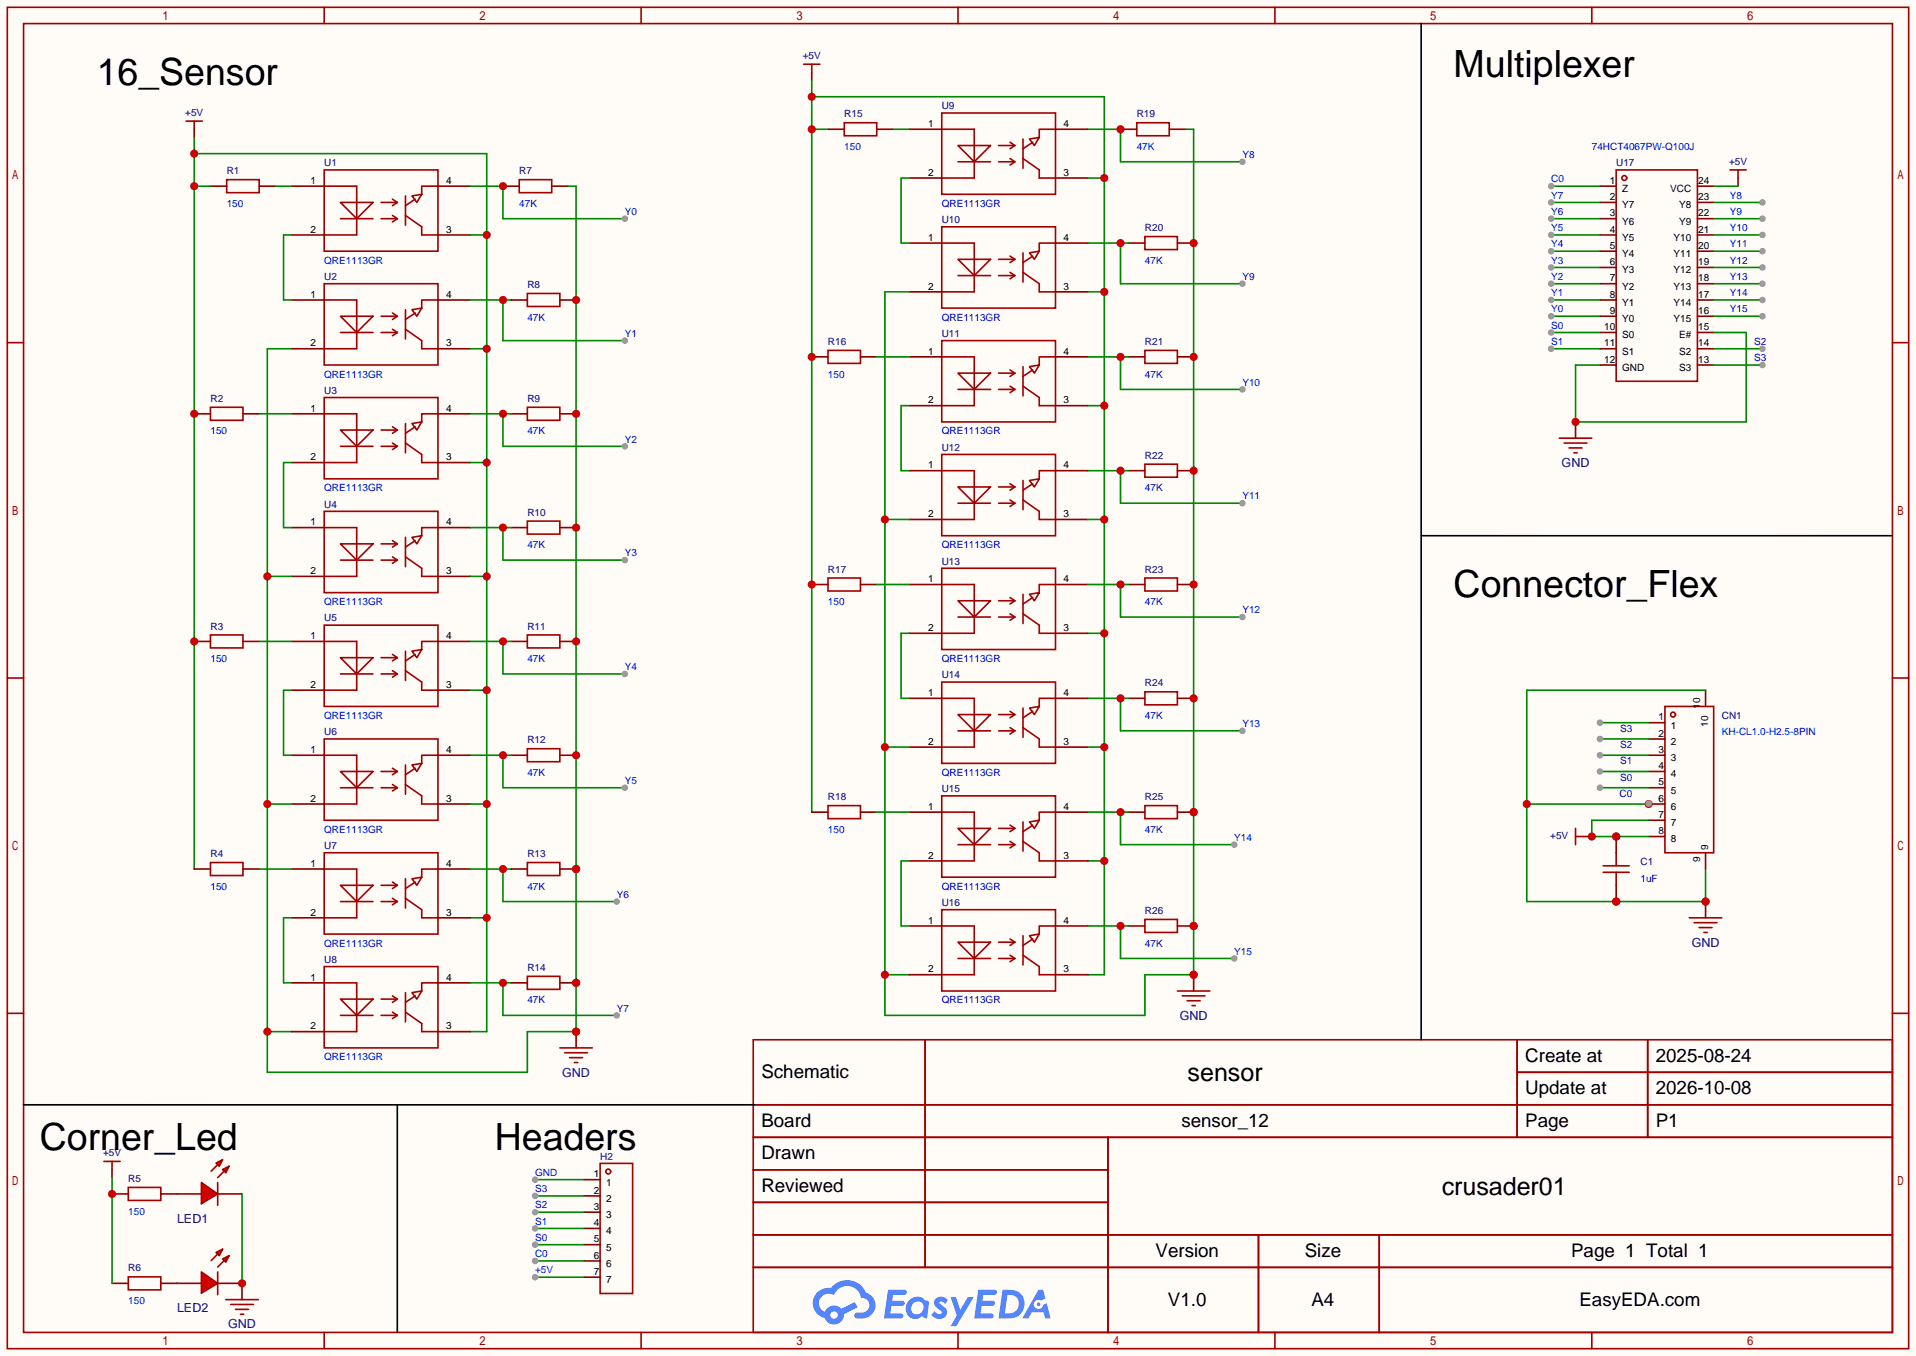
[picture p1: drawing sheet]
<svg xmlns="http://www.w3.org/2000/svg" width="299mm" height="212mm" viewBox="0 0 299 212" stroke-linecap="round" stroke-linejoin="round" font-family="sans-serif">
<path d="M0 0h299.5v211.8h-299.5z" fill="#fffcf7"/>
<g fill="none" stroke="#a10000" stroke-width=".25">
<path d="M1.1 1.1h297.2v209.6h-297.2zM3.7 3.7h292.1v204.5h-292.1zM50.7 1.1v2.6M100.2 1.1v2.6M149.7 1.1v2.6M199.3 1.1v2.6M248.8 1.1v2.6M1.1 53.5h2.6M295.8 53.5h2.5M1.1 105.9h2.6M295.8 105.9h2.5M1.1 158.3h2.6"/>
<path d="M295.8 158.3h2.5M117.7 162.4h178.1v45.8h-178.1zM117.7 172.6h178.1M117.7 177.7h178.1M144.6 162.4v35.6M173.2 177.7v30.5M237.1 162.4v15.3M237.1 167.5h58.7M257.5 162.4v15.3M117.7 182.8h55.5M117.7 192.9h178.1M117.7 187.8h55.5"/>
<path d="M117.7 198h178.1M196.7 192.9v15.3M215.6 192.9v15.3M50.7 208.2v2.5M100.2 208.2v2.5M149.7 208.2v2.5M199.3 208.2v2.5M248.8 208.2v2.5"/>
</g>
<g fill="#5487ff">
<path d="M146.3 202.8a1.3 1.3 0 0 1 1.8 .3l-.4 .6a.54 .54 0 0 0-.9-.2l.1 .1a2.32 2.32 0 0 1 1.1 1.4 1.36 1.36 0 0 1-1.1 1.1 1.36 1.36 0 0 1-1.4-.7l.6-.6a.7 .7 0 0 0 1.1 .3l-.1-.3a1.6 1.6 0 0 1-1.1-1.6z"/>
<path d="M148.6 202.7h.8l.7 1.9 1.2-1.9h.9l-2.7 4.5h-.9l.9-1.7z"/>
<path d="M138.8 201.5h1.6a1.31 1.31 0 0 1 1.3 .2 .4 .4 0 0 1-.4 .6h-1.7l-.2 .9h1.7a.4 .4 0 0 1 .3 .4 .4 .4 0 0 1-.4 .4h-1.7l-.1 1.2h.8a1.23 1.23 0 0 1 1.1 .2 .39 .39 0 0 1-.3 .6h-2.6z"/>
<path d="M152.9 201.5h1.6a1.32 1.32 0 0 1 1.3 .2 .39 .39 0 0 1-.4 .6h-1.7l-.2 .9h1.7a.4 .4 0 0 1 .3 .4 .4 .4 0 0 1-.4 .4h-1.7l-.1 1.2h.8a1.23 1.23 0 0 1 1.1 .2 .39 .39 0 0 1-.3 .6h-2.6z"/>
<path d="M162.3 201.5h.7l.4 1.3-.7 .4a.75 .75 0 0 0-1.1 .3 .75 .75 0 0 0 .5 1 .75 .75 0 0 0 1-.6l.5-.3 .6 2.4h-.8l-.3-1h-1.8l-.6 1h-.9z"/>
<path d="M156.7 201.5l-.6 4.5h1.4a2.27 2.27 0 0 0 2.5-1.7 2.27 2.27 0 0 0-1.3-2.7zM157.5 202.3a1.5 1.5 0 0 1 1.8 1.5 1.5 1.5 0 0 1-2 1.4h-.2z"/>
<path d="M142.1 203.1a1.62 1.62 0 0 0-.4 2.1 1.62 1.62 0 0 0 2.1 .7l.3-.3 .4 .3 .4 .1 .3-2.5-.2-.3h-.1a.57 .57 0 0 1-.6-.4 1.73 1.73 0 0 0-2.2 .3zM142.7 203.6a.96 .96 0 0 1 1.5 0 .96 .96 0 0 1-.2 1.5 .95 .95 0 0 1-1.4-.1 .95 .95 0 0 1 .1-1.4z"/>
<path d="M127.8 201.9a2.37 2.37 0 0 0 1.1 4 1.54 1.54 0 0 0 1.8 1 1.54 1.54 0 0 0 1.2-1.6l2.2-1.1-.5-.8-2.1 1.1a1.57 1.57 0 0 0-2.6 .4 1.5 1.5 0 0 1-.7-2.1 1.5 1.5 0 0 1 2.1-.5 2.23 2.23 0 0 1 2.3-1.4 2.23 2.23 0 0 1 2 1.8 1.16 1.16 0 0 1 1.3 1.1 1.16 1.16 0 0 1-1.1 1.3h-.7a.47 .47 0 0 0-.6 .3 .47 .47 0 0 0 .5 .6 2.23 2.23 0 0 0 2.2-.7 2.23 2.23 0 0 0 .4-2.3 2.16 2.16 0 0 0-1.3-1.1 3.2 3.2 0 0 0-5.4-.7h-.4a2.55 2.55 0 0 0-1.7 .7zM129.8 205.4a.58 .58 0 0 1 1.1 0 .58 .58 0 0 1-1.1 0z"/>
<circle cx="162.3" cy="203.8" r=".28"/>
</g>
<g fill="none" stroke="#a10000" stroke-width=".25">
<path d="M252.6 26.5h12.7v33.1h-12.7zM270.4 26.5h2.5M271.7 26.5v1.3"/>
<circle cx="253.9" cy="27.8" r=".38"/>
</g>
<g fill="none" stroke="#870000" stroke-width=".25">
<path d="M250.1 29.1h2.5M250.1 31.6h2.5M250.1 34.2h2.5M250.1 36.7h2.5M250.1 39.2h2.5M265.3 29.1h2.5M265.3 31.6h2.5M265.3 34.2h2.5M265.3 36.7h2.5M265.3 39.2h2.5M271.7 27.8v1.3M250.1 41.8h2.5"/>
<path d="M250.1 44.3h2.5M250.1 46.9h2.5M250.1 49.4h2.5M250.1 51.9h2.5M250.1 54.5h2.5M250.1 57h2.5M265.3 41.8h2.5M265.3 44.3h2.5M265.3 46.9h2.5M265.3 49.4h2.5M265.3 51.9h2.5M265.3 54.5h2.5"/>
<path d="M265.3 57h2.5"/>
</g>
<path d="M222.1 3.7v158.7M222.1 83.7h73.7" fill="none" stroke="#000" stroke-width=".25"/>
<path d="M242.4 36.7h7.7M267.8 29.1h3.9" fill="none" stroke="#008700" stroke-width=".25"/>
<circle cx="242.4" cy="36.7" r=".51" fill="#999"/>
<path d="M242.4 39.2h7.7" fill="none" stroke="#008700" stroke-width=".25"/>
<circle cx="242.4" cy="39.2" r=".51" fill="#999"/>
<path d="M242.4 41.8h7.7" fill="none" stroke="#008700" stroke-width=".25"/>
<circle cx="242.4" cy="41.8" r=".51" fill="#999"/>
<path d="M242.4 44.3h7.7" fill="none" stroke="#008700" stroke-width=".25"/>
<circle cx="242.4" cy="44.3" r=".51" fill="#999"/>
<path d="M242.4 46.9h7.7" fill="none" stroke="#008700" stroke-width=".25"/>
<circle cx="242.4" cy="46.9" r=".51" fill="#999"/>
<path d="M242.4 49.4h7.7" fill="none" stroke="#008700" stroke-width=".25"/>
<circle cx="242.4" cy="49.4" r=".51" fill="#999"/>
<path d="M267.8 39.2h7.7" fill="none" stroke="#008700" stroke-width=".25"/>
<circle cx="275.5" cy="39.2" r=".51" fill="#999"/>
<path d="M267.8 34.2h7.7" fill="none" stroke="#008700" stroke-width=".25"/>
<circle cx="275.5" cy="34.2" r=".51" fill="#999"/>
<path d="M242.4 29.1h7.7" fill="none" stroke="#008700" stroke-width=".25"/>
<circle cx="242.4" cy="29.1" r=".51" fill="#999"/>
<path d="M242.4 54.5h7.7" fill="none" stroke="#008700" stroke-width=".25"/>
<circle cx="242.4" cy="54.5" r=".51" fill="#999"/>
<path d="M242.4 51.9h7.7" fill="none" stroke="#008700" stroke-width=".25"/>
<circle cx="242.4" cy="51.9" r=".51" fill="#999"/>
<path d="M267.8 57h7.7" fill="none" stroke="#008700" stroke-width=".25"/>
<circle cx="275.5" cy="57" r=".51" fill="#999"/>
<path d="M267.8 54.5h7.7" fill="none" stroke="#008700" stroke-width=".25"/>
<circle cx="275.5" cy="54.5" r=".51" fill="#999"/>
<path d="M246.3 65.9v2.6" fill="none" stroke="#870000" stroke-width=".25"/>
<path d="M243.7 68.5h5.1M244.5 69.2h3.5M245.2 70h2.1M246 70.7h.5" fill="none" stroke="#a10000" stroke-width=".25"/>
<path d="M267.8 51.9h5.1v14h-26.6v-8.9h3.8" fill="none" stroke="#008700" stroke-width=".25"/>
<circle cx="246.3" cy="65.9" r=".63" fill="#c00"/>
<g fill="none" stroke="#a10000" stroke-width=".25">
<path d="M260.2 110.4h7.6v22.8h-7.6z"/>
<circle cx="261.5" cy="111.6" r=".38"/>
</g>
<path d="M257.7 112.9h2.5M257.7 115.4h2.5M257.7 118h2.5M266.6 107.8v2.6M257.7 120.5h2.5M257.7 123.1h2.5M257.7 125.6h2.5M257.7 128.1h2.5M257.7 130.7h2.5M266.6 133.2v2.6" fill="none" stroke="#870000" stroke-width=".25"/>
<path d="M250.1 112.9h7.6" fill="none" stroke="#008700" stroke-width=".25"/>
<circle cx="250.1" cy="112.9" r=".51" fill="#999"/>
<path d="M250.1 115.4h7.6" fill="none" stroke="#008700" stroke-width=".25"/>
<circle cx="250.1" cy="115.4" r=".51" fill="#999"/>
<path d="M250.1 118h7.6" fill="none" stroke="#008700" stroke-width=".25"/>
<circle cx="250.1" cy="118" r=".51" fill="#999"/>
<path d="M250.1 120.5h7.6" fill="none" stroke="#008700" stroke-width=".25"/>
<circle cx="250.1" cy="120.5" r=".51" fill="#999"/>
<path d="M250.1 123.1h7.6" fill="none" stroke="#008700" stroke-width=".25"/>
<circle cx="250.1" cy="123.1" r=".51" fill="#999"/>
<g fill="none" stroke="#a10000" stroke-width=".25">
<path d="M125.6 10h2.5M126.9 10v1.3M132 19.2h5v2h-5zM147.2 17.7h17.8v12.7h-17.8zM147.2 35.4h17.8v12.7h-17.8zM147.2 20.2h5.1v7.6h-5.1M147.2 38h5.1v7.6h-5.1M149.7 22.7h5.1l-2.5 2.6zM149.7 25.3h5.1M156.1 25.3h2.5M156.1 22.7h2.5M157.9 22.2l.7 .5"/>
<path d="M157.9 24.8l.7 .5M158.6 22.7l-.7 .5M158.6 25.3l-.7 .5M159.9 24.8l2.5 1.7v1.3h2.6M159.9 21.7v4.6M159.9 39.5v4.6M160.9 21.7l1.5-.2-.7 1.2zM160.9 39.5l1.5-.3-.7 1.3zM161.4 22.2l-1.5 1M165 20.2h-2.6v1.3M165 38h-2.6v1.2M129.4 54.7h5.1v2.1h-5.1z"/>
<path d="M147.2 53.2h17.8v12.7h-17.8zM147.2 55.8h5.1v7.6h-5.1M149.7 40.5h5.1l-2.5 2.6zM149.7 58.3h5.1l-2.5 2.5zM149.7 43.1h5.1M156.1 43.1h2.5M156.1 40.5h2.5M156.1 58.3h2.5M157.9 40l.7 .5M157.9 42.5l.7 .6M157.9 57.8l.7 .5M158.6 40.5l-.7 .5"/>
<path d="M158.6 43.1l-.7 .5M158.6 58.3l-.7 .5M159.9 42.5l2.5 1.8v1.3h2.6M159.9 57.3v4.5M160.9 57.3l1.5-.3-.7 1.3zM161.4 40l-1.5 1M161.4 57.8l-1.5 1M165 55.8h-2.6v1.2M147.2 71h17.8v12.7h-17.8zM147.2 73.5h5.1v7.7h-5.1M149.7 76.1h5.1l-2.5 2.5zM149.7 60.8h5.1"/>
<path d="M149.7 78.6h5.1M156.1 60.8h2.5M156.1 78.6h2.5M156.1 76.1h2.5M157.9 60.3l.7 .5M157.9 75.6l.7 .5M157.9 78.1l.7 .5M158.6 60.8l-.7 .5M158.6 76.1l-.7 .5M158.6 78.6l-.7 .5M159.9 60.3l2.5 1.8v1.3h2.6M159.9 78.1l2.5 1.8v1.3h2.6"/>
<path d="M159.9 75.1v4.5M160.9 75.1l1.5-.3-.7 1.3zM161.4 75.6l-1.5 1M165 73.5h-2.6v1.3M129.4 90.3h5.1v2h-5.1zM147.2 88.8h17.8v12.7h-17.8zM147.2 91.3h5.1v7.6h-5.1M149.7 93.9h5.1l-2.5 2.5zM149.7 96.4h5.1M156.1 96.4h2.5M156.1 93.9h2.5M157.9 93.3l.7 .6"/>
<path d="M157.9 95.9l.7 .5M158.6 93.9l-.7 .5M158.6 96.4l-.7 .5M159.9 95.9l2.5 1.8v1.2h2.6M159.9 92.8v4.6M160.9 92.8l1.5-.2-.7 1.3zM161.4 93.3l-1.5 1.1M165 91.3h-2.6v1.3M147.2 106.6h17.8v12.7h-17.8zM147.2 109.1h5.1v7.6h-5.1M149.7 111.6h5.1l-2.5 2.6zM149.7 114.2h5.1"/>
<path d="M156.1 114.2h2.5M156.1 111.6h2.5M157.9 111.1l.7 .5M157.9 113.7l.7 .5M158.6 111.6l-.7 .5M158.6 114.2l-.7 .5M159.9 113.7l2.5 1.7v1.3h2.6M159.9 110.6v4.6M160.9 110.6l1.5-.2-.7 1.2zM161.4 111.1l-1.5 1M165 109.1h-2.6v1.3"/>
</g>
<g fill="none" stroke="#870000" stroke-width=".25">
<path d="M126.9 11.3v1.3M129.4 20.2h2.6M137 20.2h2.6M142.1 20.2h5.1M142.1 27.8h5.1M142.1 38h5.1M165 20.2h5.1M165 27.8h5.1M165 38h5.1M126.9 55.8h2.5M134.5 55.8h2.5M142.1 45.6h5.1"/>
<path d="M142.1 55.8h5.1M165 45.6h5.1M165 55.8h5.1M142.1 63.4h5.1M142.1 73.5h5.1M165 63.4h5.1M165 73.5h5.1M126.9 91.3h2.5M134.5 91.3h2.5M142.1 81.2h5.1M142.1 91.3h5.1M142.1 98.9h5.1"/>
<path d="M165 81.2h5.1M165 91.3h5.1M165 98.9h5.1M142.1 109.1h5.1M142.1 116.7h5.1M165 109.1h5.1M165 116.7h5.1"/>
</g>
<g fill="none" stroke="#008700" stroke-width=".25">
<path d="M126.9 12.6v114.3M126.9 15.1h45.7v137.2h-2.5M126.9 20.2h2.5M139.6 20.2h2.5M142.1 27.8h-1.3v10.2h1.3M170.1 27.8h2.5M137 55.8h5.1M170.1 45.6h2.5M142.1 63.4h-1.3v10.1h1.3M170.1 63.4h2.5M170.1 81.2h2.5M170.1 98.9h2.5"/>
<path d="M170.1 116.7h2.5M170.1 134.5h2.5"/>
</g>
<g fill="#c00">
<circle cx="126.9" cy="20.2" r=".63"/>
<circle cx="126.9" cy="15.1" r=".63"/>
<circle cx="172.6" cy="27.8" r=".63"/>
<circle cx="172.6" cy="45.6" r=".63"/>
<circle cx="172.6" cy="63.4" r=".63"/>
<circle cx="172.6" cy="81.2" r=".63"/>
<circle cx="172.6" cy="98.9" r=".63"/>
<circle cx="172.6" cy="116.7" r=".63"/>
<circle cx="172.6" cy="134.5" r=".63"/>
<circle cx="126.9" cy="55.8" r=".63"/>
<circle cx="126.9" cy="91.3" r=".63"/>
</g>
<path d="M177.7 19.2h5.1v2h-5.1zM178.9 37h5.1v2h-5.1zM178.9 54.7h5.1v2.1h-5.1zM178.9 72.5h5.1v2h-5.1zM178.9 90.3h5.1v2h-5.1z" fill="none" stroke="#a10000" stroke-width=".25"/>
<path d="M175.1 20.2h2.6M176.4 38h2.5M182.8 20.2h2.5M184 38h2.6M176.4 55.8h2.5M184 55.8h2.6M176.4 73.5h2.5M184 73.5h2.6M176.4 91.3h2.5M184 91.3h2.6" fill="none" stroke="#870000" stroke-width=".25"/>
<path d="M170.1 20.2h5v5.1h19.1" fill="none" stroke="#008700" stroke-width=".25"/>
<circle cx="175.1" cy="20.2" r=".63" fill="#c00"/>
<circle cx="194.2" cy="25.3" r=".51" fill="#999"/>
<path d="M170.1 38h6.3M175.1 38v6.3h19.1" fill="none" stroke="#008700" stroke-width=".25"/>
<circle cx="175.1" cy="38" r=".63" fill="#c00"/>
<circle cx="194.2" cy="44.3" r=".51" fill="#999"/>
<path d="M170.1 55.8h6.3M175.1 55.8v5h19.1" fill="none" stroke="#008700" stroke-width=".25"/>
<circle cx="175.1" cy="55.8" r=".63" fill="#c00"/>
<circle cx="194.2" cy="60.8" r=".51" fill="#999"/>
<path d="M170.1 73.5h6.3M175.1 73.5v5.1h19.1" fill="none" stroke="#008700" stroke-width=".25"/>
<circle cx="175.1" cy="73.5" r=".63" fill="#c00"/>
<circle cx="194.2" cy="78.6" r=".51" fill="#999"/>
<path d="M170.1 91.3h6.3M175.1 91.3v5.1h19.1" fill="none" stroke="#008700" stroke-width=".25"/>
<circle cx="175.1" cy="91.3" r=".63" fill="#c00"/>
<circle cx="194.2" cy="96.4" r=".51" fill="#999"/>
<path d="M178.9 108.1h5.1v2h-5.1z" fill="none" stroke="#a10000" stroke-width=".25"/>
<path d="M176.4 109.1h2.5M184 109.1h2.6" fill="none" stroke="#870000" stroke-width=".25"/>
<path d="M170.1 109.1h6.3M175.1 109.1v5.1h19.1" fill="none" stroke="#008700" stroke-width=".25"/>
<circle cx="175.1" cy="109.1" r=".63" fill="#c00"/>
<circle cx="194.2" cy="114.2" r=".51" fill="#999"/>
<path d="M27.7 186.5h3.8M34 186.5h3.8" fill="none" stroke="#870000" stroke-width=".25"/>
<path d="M34 184.7v3.6" fill="none" stroke="#a10000" stroke-width=".25"/>
<g fill="#f00" stroke="#a10000" stroke-width=".25">
<path d="M31.5 184.7l2.5 1.8-2.5 1.5z"/>
<path d="M33.8 181.7l1-.5-.5 1z"/>
<path d="M34.8 182.7l1-.5-.5 1z"/>
</g>
<path d="M34 181.9l-1 1.1M34 198.7v3.6M35 183l-1 1" fill="none" stroke="#a10000" stroke-width=".25"/>
<path d="M27.7 200.5h3.8M34 200.5h3.8" fill="none" stroke="#870000" stroke-width=".25"/>
<g fill="#f00" stroke="#a10000" stroke-width=".25">
<path d="M31.5 198.7l2.5 1.8-2.5 1.5z"/>
<path d="M33.8 195.7l1-.5-.5 1z"/>
<path d="M34.8 196.7l1-.5-.5 1z"/>
</g>
<path d="M16.2 181.4h2.6M17.5 181.4v1.3M20.1 185.5h5v2h-5zM20.1 199.5h5v2h-5zM34 195.9l-1 1M35 196.9l-1 1M35.3 203h5.1M36.1 203.8h3.5M36.8 204.6h2M37.6 205.3h.5" fill="none" stroke="#a10000" stroke-width=".25"/>
<path d="M17.5 186.5h2.6M17.5 182.7v1.3M25.1 186.5h2.6M17.5 200.5h2.6M25.1 200.5h2.6M37.8 200.5v2.5" fill="none" stroke="#870000" stroke-width=".25"/>
<path d="M17.5 184v16.5M27.7 186.5h.1M27.7 200.5h.1" fill="none" stroke="#008700" stroke-width=".25"/>
<circle cx="17.5" cy="186.5" r=".63" fill="#c00"/>
<path d="M37.8 186.5v14" fill="none" stroke="#008700" stroke-width=".25"/>
<circle cx="37.8" cy="200.5" r=".63" fill="#c00"/>
<path d="M247.5 130.7h1.3" fill="none" stroke="#870000" stroke-width=".25"/>
<path d="M246.3 129.4v2.6M246.3 130.7h1.2" fill="none" stroke="#a10000" stroke-width=".25"/>
<path d="M257.7 128.1h-8.9v2.6h8.9" fill="none" stroke="#008700" stroke-width=".25"/>
<g fill="#c00">
<circle cx="248.8" cy="130.7" r=".63"/>
<circle cx="252.6" cy="130.7" r=".63"/>
</g>
<path d="M266.6 107.8h-28v33h28v-5M257.7 125.5l-19.1 .1" fill="none" stroke="#008700" stroke-width=".25"/>
<g fill="#c00">
<circle cx="266.6" cy="140.8" r=".63"/>
<circle cx="252.6" cy="140.8" r=".63"/>
<circle cx="238.6" cy="125.6" r=".63"/>
<circle cx="257.7" cy="125.6" r=".63"/>
</g>
<circle cx="257.7" cy="125.5" r=".51" fill="#999"/>
<path d="M266.6 140.8v2.6" fill="none" stroke="#870000" stroke-width=".25"/>
<circle cx="266.6" cy="140.8" r=".63" fill="#c00"/>
<path d="M264 143.4h5.1M264.8 144.1h3.6M265.6 144.9h2M266.3 145.7h.5" fill="none" stroke="#a10000" stroke-width=".25"/>
<path d="M185.3 20.2h1.3v132.1h-7.7v6.3h-40.6v-113h3.8M137 91.3h5.1M138.3 81.2h3.8M142.1 98.9h-1.3v10.2h1.3M138.3 116.7h3.8M138.3 152.3h3.8" fill="none" stroke="#008700" stroke-width=".25"/>
<g fill="#c00">
<circle cx="186.6" cy="109.1" r=".63"/>
<circle cx="186.6" cy="91.3" r=".63"/>
<circle cx="186.6" cy="73.5" r=".63"/>
<circle cx="186.6" cy="55.8" r=".63"/>
<circle cx="186.6" cy="38" r=".63"/>
<circle cx="186.6" cy="126.9" r=".63"/>
<circle cx="186.6" cy="144.7" r=".63"/>
<circle cx="186.6" cy="152.3" r=".63"/>
<circle cx="138.3" cy="152.3" r=".63"/>
<circle cx="138.3" cy="116.7" r=".63"/>
<circle cx="138.3" cy="81.2" r=".63"/>
</g>
<g fill="none" stroke="#a10000" stroke-width=".25">
<path d="M129.4 125.9h5.1v2h-5.1zM147.2 124.3h17.8v12.7h-17.8zM147.2 126.9h5.1v7.6h-5.1M149.7 129.4h5.1l-2.5 2.6zM149.7 132h5.1M156.1 132h2.5M156.1 129.4h2.5M157.9 128.9l.7 .5M157.9 131.4l.7 .6M158.6 129.4l-.7 .5M158.6 132l-.7 .5M159.9 131.4l2.5 1.8v1.3h2.6"/>
<path d="M159.9 128.4v4.6M160.9 128.4l1.5-.3-.7 1.3zM161.4 128.9l-1.5 1M165 126.9h-2.6v1.2M178.9 125.9h5.1v2h-5.1zM147.2 142.1h17.8v12.7h-17.8zM147.2 144.7h5.1v7.6h-5.1M149.7 147.2h5.1l-2.5 2.5zM149.7 149.7h5.1M156.1 149.7h2.5M156.1 147.2h2.5M157.9 146.7l.7 .5"/>
<path d="M157.9 149.2l.7 .5M158.6 147.2l-.7 .5M158.6 149.7l-.7 .5M159.9 149.2l2.5 1.8v1.3h2.6M159.9 146.2v4.5M160.9 146.2l1.5-.3-.7 1.3zM161.4 146.7l-1.5 1M165 144.7h-2.6v1.2"/>
</g>
<path d="M126.9 126.9h2.5M134.5 126.9h2.5M142.1 126.9h5.1M142.1 134.5h5.1M165 126.9h5.1M165 134.5h5.1M184 126.9h2.6M142.1 144.7h5.1M142.1 152.3h5.1M165 144.7h5.1M165 152.3h5.1" fill="none" stroke="#870000" stroke-width=".25"/>
<circle cx="186.6" cy="126.9" r=".63" fill="#c00"/>
<path d="M176.4 126.9h2.5" fill="none" stroke="#870000" stroke-width=".25"/>
<path d="M170.1 126.9h6.3M175.1 126.9v5.1h17.8" fill="none" stroke="#008700" stroke-width=".25"/>
<circle cx="175.1" cy="126.9" r=".63" fill="#c00"/>
<circle cx="192.9" cy="132" r=".51" fill="#999"/>
<path d="M178.9 143.6h5.1v2.1h-5.1z" fill="none" stroke="#a10000" stroke-width=".25"/>
<path d="M184 144.7h2.6" fill="none" stroke="#870000" stroke-width=".25"/>
<circle cx="186.6" cy="144.7" r=".63" fill="#c00"/>
<path d="M176.4 144.7h2.5" fill="none" stroke="#870000" stroke-width=".25"/>
<path d="M170.1 144.7h6.3M175.1 144.7v5h17.8" fill="none" stroke="#008700" stroke-width=".25"/>
<circle cx="175.1" cy="144.7" r=".63" fill="#c00"/>
<circle cx="192.9" cy="149.7" r=".51" fill="#999"/>
<path d="M137 126.9h5.1M142.1 134.5h-1.3v10.2h1.3" fill="none" stroke="#008700" stroke-width=".25"/>
<path d="M186.6 152.3v2.5" fill="none" stroke="#870000" stroke-width=".25"/>
<circle cx="186.6" cy="152.3" r=".63" fill="#c00"/>
<g fill="none" stroke="#a10000" stroke-width=".25">
<path d="M29.1 18.9h2.5M30.4 18.9v1.3M35.4 28.1h5.1v2h-5.1zM50.7 26.5h17.8v12.7h-17.8zM50.7 29.1h5.1v7.6h-5.1M53.2 31.6h5.1l-2.5 2.6zM53.2 34.2h5.1M59.6 34.2h2.5M59.6 31.6h2.5M61.3 31.1l.8 .5M61.3 33.7l.8 .5M62.1 31.6l-.8 .5"/>
<path d="M62.1 34.2l-.8 .5M63.4 33.7l2.5 1.7v1.3h2.6M63.4 30.6v4.6M64.4 30.6l1.5-.2-.7 1.2zM64.9 31.1l-1.5 1M68.5 29.1h-2.6v1.3M50.7 44.3h17.8v12.7h-17.8zM50.7 46.9h5.1v7.6h-5.1M53.2 49.4h5.1l-2.5 2.5zM53.2 51.9h5.1M59.6 51.9h2.5M59.6 49.4h2.5"/>
<path d="M61.3 48.9l.8 .5M61.3 51.4l.8 .5M62.1 49.4l-.8 .5M62.1 51.9l-.8 .6M63.4 51.4l2.5 1.8v1.3h2.6M63.4 48.4v4.6M64.4 48.4l1.5-.3-.7 1.3zM64.9 48.9l-1.5 1M68.5 46.9h-2.6v1.2M32.9 63.6h5.1v2.1h-5.1zM50.7 62.1h17.8v12.7h-17.8zM50.7 79.9h17.8v12.7h-17.8z"/>
<path d="M50.7 64.6h5.1v7.7h-5.1M53.2 67.2h5.1l-2.5 2.5zM53.2 69.7h5.1M59.6 69.7h2.5M59.6 67.2h2.5M61.3 66.7l.8 .5M61.3 69.2l.8 .5M62.1 67.2l-.8 .5M62.1 69.7l-.8 .5M63.4 69.2l2.5 1.8v1.3h2.6M63.4 66.2v4.5M64.4 66.2l1.5-.3-.7 1.3z"/>
<path d="M64.9 66.7l-1.5 1M68.5 64.6h-2.6v1.3M32.9 99.2h5.1v2h-5.1zM50.7 97.7h17.8v12.7h-17.8zM50.7 82.4h5.1v7.6h-5.1M53.2 85h5.1l-2.5 2.5zM53.2 87.5h5.1M59.6 87.5h2.5M59.6 85h2.5M61.3 84.5l.8 .5M61.3 87l.8 .5M62.1 85l-.8 .5"/>
<path d="M62.1 87.5l-.8 .5M63.4 87l2.5 1.8v1.2h2.6M63.4 83.9v4.6M64.4 83.9l1.5-.2-.7 1.3zM64.9 84.5l-1.5 1M68.5 82.4h-2.6v1.3M50.7 115.4h17.8v12.7h-17.8zM50.7 100.2h5.1v7.6h-5.1M50.7 118h5.1v7.6h-5.1M53.2 102.7h5.1l-2.5 2.6zM53.2 105.3h5.1M59.6 105.3h2.5"/>
<path d="M59.6 102.7h2.5M61.3 102.2l.8 .5M61.3 104.8l.8 .5M62.1 102.7l-.8 .6M62.1 105.3l-.8 .5M63.4 104.8l2.5 1.8v1.2h2.6M63.4 101.7v4.6M63.4 119.5v4.6M64.4 101.7l1.5-.2-.7 1.2zM64.4 119.5l1.5-.2-.7 1.2zM64.9 102.2l-1.5 1.1M68.5 100.2h-2.6v1.3"/>
<path d="M68.5 118h-2.6v1.3M53.2 120.5h5.1l-2.5 2.6zM53.2 123.1h5.1M59.6 123.1h2.5M59.6 120.5h2.5M61.3 120l.8 .5M61.3 122.6l.8 .5M62.1 120.5l-.8 .5M62.1 123.1l-.8 .5M63.4 122.6l2.5 1.7v1.3h2.6M64.9 120l-1.5 1M184 154.8h5.1"/>
<path d="M184.8 155.6h3.5M185.5 156.3h2.1M186.3 157.1h.5"/>
</g>
<g fill="none" stroke="#870000" stroke-width=".25">
<path d="M30.4 20.2v1.3M32.9 29.1h2.5M40.5 29.1h2.6M45.6 29.1h5.1M45.6 36.7h5.1M68.5 29.1h5M68.5 36.7h5M45.6 46.9h5.1M45.6 54.5h5.1M68.5 46.9h5M68.5 54.5h5M30.4 64.6h2.5"/>
<path d="M38 64.6h2.5M45.6 64.6h5.1M45.6 72.3h5.1M68.5 64.6h5M68.5 72.3h5M45.6 82.4h5.1M45.6 90h5.1M68.5 82.4h5M68.5 90h5M30.4 100.2h2.5M38 100.2h2.5M45.6 100.2h5.1"/>
<path d="M45.6 107.8h5.1M45.6 118h5.1M68.5 100.2h5M68.5 107.8h5M68.5 118h5M45.6 125.6h5.1M68.5 125.6h5"/>
</g>
<g fill="none" stroke="#008700" stroke-width=".25">
<path d="M30.4 29.1h2.5M30.4 21.5v114.3M30.4 24h45.7v137.2h-2.6M43.1 29.1h2.5M45.6 36.7h-1.3v10.2h1.3M73.5 36.7h2.6M73.5 54.5h2.6M40.5 64.6h5.1M45.6 72.3h-1.3v10.1h1.3M73.5 72.3h2.6M73.5 90h2.6M73.5 107.8h2.6"/>
<path d="M73.5 125.6h2.6M73.5 143.4h2.6"/>
</g>
<g fill="#c00">
<circle cx="30.4" cy="29.1" r=".63"/>
<circle cx="30.4" cy="24" r=".63"/>
<circle cx="76.1" cy="36.7" r=".63"/>
<circle cx="76.1" cy="54.5" r=".63"/>
<circle cx="76.1" cy="72.3" r=".63"/>
<circle cx="76.1" cy="90" r=".63"/>
<circle cx="76.1" cy="107.8" r=".63"/>
<circle cx="76.1" cy="125.6" r=".63"/>
<circle cx="76.1" cy="143.4" r=".63"/>
<circle cx="30.4" cy="64.6" r=".63"/>
<circle cx="30.4" cy="100.2" r=".63"/>
</g>
<path d="M81.2 28.1h5v2h-5zM82.4 45.8h5.1v2.1h-5.1zM82.4 63.6h5.1v2.1h-5.1zM82.4 81.4h5.1v2h-5.1zM82.4 99.2h5.1v2h-5.1z" fill="none" stroke="#a10000" stroke-width=".25"/>
<path d="M78.6 29.1h2.6M86.2 29.1h2.6M79.9 46.9h2.5M87.5 46.9h2.5M79.9 64.6h2.5M87.5 64.6h2.5M79.9 82.4h2.5M87.5 82.4h2.5M79.9 100.2h2.5M87.5 100.2h2.5" fill="none" stroke="#870000" stroke-width=".25"/>
<path d="M73.5 29.1h5.1v5.1h19.1" fill="none" stroke="#008700" stroke-width=".25"/>
<circle cx="78.6" cy="29.1" r=".63" fill="#c00"/>
<circle cx="97.7" cy="34.2" r=".51" fill="#999"/>
<path d="M73.5 46.9h6.4M78.6 46.9v6.3h19.1" fill="none" stroke="#008700" stroke-width=".25"/>
<circle cx="78.6" cy="46.9" r=".63" fill="#c00"/>
<circle cx="97.7" cy="53.2" r=".51" fill="#999"/>
<path d="M73.5 64.6h6.4M78.6 64.6v5.1h19.1" fill="none" stroke="#008700" stroke-width=".25"/>
<circle cx="78.6" cy="64.6" r=".63" fill="#c00"/>
<circle cx="97.7" cy="69.7" r=".51" fill="#999"/>
<path d="M73.5 82.4h6.4M78.6 82.4v5.1h19.1" fill="none" stroke="#008700" stroke-width=".25"/>
<circle cx="78.6" cy="82.4" r=".63" fill="#c00"/>
<circle cx="97.7" cy="87.5" r=".51" fill="#999"/>
<path d="M73.5 100.2h6.4M78.6 100.2v5.1h19.1" fill="none" stroke="#008700" stroke-width=".25"/>
<circle cx="78.6" cy="100.2" r=".63" fill="#c00"/>
<circle cx="97.7" cy="105.3" r=".51" fill="#999"/>
<path d="M82.4 117h5.1v2h-5.1z" fill="none" stroke="#a10000" stroke-width=".25"/>
<path d="M79.9 118h2.5M87.5 118h2.5" fill="none" stroke="#870000" stroke-width=".25"/>
<path d="M73.5 118h6.4M78.6 118v5.1h19.1" fill="none" stroke="#008700" stroke-width=".25"/>
<circle cx="78.6" cy="118" r=".63" fill="#c00"/>
<circle cx="97.7" cy="123.1" r=".51" fill="#999"/>
<path d="M88.8 29.1h1.2v132.1h-7.6v6.3h-40.6v-113h3.8M41.8 90h3.8M40.5 100.2h5.1M45.6 107.8h-1.3v10.2h1.3M41.8 125.6h3.8M41.8 161.2h3.8" fill="none" stroke="#008700" stroke-width=".25"/>
<g fill="#c00">
<circle cx="90" cy="118" r=".63"/>
<circle cx="90" cy="100.2" r=".63"/>
<circle cx="90" cy="82.4" r=".63"/>
<circle cx="90" cy="64.6" r=".63"/>
<circle cx="90" cy="46.9" r=".63"/>
<circle cx="90" cy="135.8" r=".63"/>
<circle cx="90" cy="153.5" r=".63"/>
<circle cx="90" cy="161.2" r=".63"/>
<circle cx="41.8" cy="161.2" r=".63"/>
<circle cx="41.8" cy="125.6" r=".63"/>
<circle cx="41.8" cy="90" r=".63"/>
</g>
<g fill="none" stroke="#a10000" stroke-width=".25">
<path d="M32.9 134.7h5.1v2.1h-5.1zM50.7 133.2h17.8v12.7h-17.8zM50.7 135.8h5.1v7.6h-5.1M53.2 138.3h5.1l-2.5 2.5zM59.6 138.3h2.5M61.3 137.8l.8 .5M62.1 138.3l-.8 .5M63.4 137.3v4.6M64.4 137.3l1.5-.3-.7 1.3zM64.9 137.8l-1.5 1M68.5 135.8h-2.6v1.2M82.4 134.7h5.1v2.1h-5.1z"/>
<path d="M50.7 151h17.8v12.7h-17.8zM50.7 153.5h5.1v7.7h-5.1M53.2 156.1h5.1l-2.5 2.5zM53.2 140.8h5.1M53.2 158.6h5.1M59.6 140.8h2.5M59.6 158.6h2.5M59.6 156.1h2.5M61.3 140.3l.8 .5M61.3 155.6l.8 .5M61.3 158.1l.8 .5M62.1 140.8l-.8 .6"/>
<path d="M62.1 156.1l-.8 .5M62.1 158.6l-.8 .5M63.4 140.3l2.5 1.8v1.3h2.6M63.4 158.1l2.5 1.8v1.3h2.6M63.4 155.1v4.5M64.4 155.1l1.5-.3-.7 1.3zM64.9 155.6l-1.5 1M68.5 153.5h-2.6v1.3"/>
</g>
<path d="M30.4 135.8h2.5M38 135.8h2.5M45.6 135.8h5.1M68.5 135.8h5M87.5 135.8h2.5M45.6 143.4h5.1M45.6 153.5h5.1M68.5 143.4h5M68.5 153.5h5M45.6 161.2h5.1M68.5 161.2h5" fill="none" stroke="#870000" stroke-width=".25"/>
<circle cx="90" cy="135.8" r=".63" fill="#c00"/>
<path d="M79.9 135.8h2.5" fill="none" stroke="#870000" stroke-width=".25"/>
<path d="M73.5 135.8h6.4M78.6 135.8v5h17.8" fill="none" stroke="#008700" stroke-width=".25"/>
<circle cx="78.6" cy="135.8" r=".63" fill="#c00"/>
<circle cx="96.4" cy="140.8" r=".51" fill="#999"/>
<path d="M82.4 152.5h5.1v2.1h-5.1z" fill="none" stroke="#a10000" stroke-width=".25"/>
<path d="M87.5 153.5h2.5" fill="none" stroke="#870000" stroke-width=".25"/>
<circle cx="90" cy="153.5" r=".63" fill="#c00"/>
<path d="M79.9 153.5h2.5" fill="none" stroke="#870000" stroke-width=".25"/>
<path d="M73.5 153.5h6.4M78.6 153.5v5.1h17.8" fill="none" stroke="#008700" stroke-width=".25"/>
<circle cx="78.6" cy="153.5" r=".63" fill="#c00"/>
<circle cx="96.4" cy="158.6" r=".51" fill="#999"/>
<path d="M40.5 135.8h5.1M45.6 143.4h-1.3v10.1h1.3" fill="none" stroke="#008700" stroke-width=".25"/>
<path d="M90 161.2v2.5" fill="none" stroke="#870000" stroke-width=".25"/>
<circle cx="90" cy="161.2" r=".63" fill="#c00"/>
<path d="M87.5 163.7h5.1M88.3 164.5h3.5M89 165.2h2.1M89.8 166h.5" fill="none" stroke="#a10000" stroke-width=".25"/>
<path d="M242.4 34.2h7.7" fill="none" stroke="#008700" stroke-width=".25"/>
<circle cx="242.4" cy="34.2" r=".51" fill="#999"/>
<path d="M242.4 31.6h7.7" fill="none" stroke="#008700" stroke-width=".25"/>
<circle cx="242.4" cy="31.6" r=".51" fill="#999"/>
<path d="M267.8 31.6h7.7" fill="none" stroke="#008700" stroke-width=".25"/>
<circle cx="275.5" cy="31.6" r=".51" fill="#999"/>
<path d="M267.8 36.7h7.7" fill="none" stroke="#008700" stroke-width=".25"/>
<circle cx="275.5" cy="36.7" r=".51" fill="#999"/>
<path d="M267.8 41.8h7.7" fill="none" stroke="#008700" stroke-width=".25"/>
<circle cx="275.5" cy="41.8" r=".51" fill="#999"/>
<path d="M267.8 44.3h7.7" fill="none" stroke="#008700" stroke-width=".25"/>
<circle cx="275.5" cy="44.3" r=".51" fill="#999"/>
<path d="M267.8 46.9h7.7" fill="none" stroke="#008700" stroke-width=".25"/>
<circle cx="275.5" cy="46.9" r=".51" fill="#999"/>
<path d="M267.8 49.4h7.7" fill="none" stroke="#008700" stroke-width=".25"/>
<circle cx="275.5" cy="49.4" r=".51" fill="#999"/>
<path d="M3.7 172.6h114.3" fill="none" stroke="#000" stroke-width=".25"/>
<g fill="none" stroke="#a10000" stroke-width=".25">
<path d="M93.8 181.7h5.1v20.4h-5.1z"/>
<circle cx="95.1" cy="183" r=".38"/>
</g>
<path d="M91.3 184.3h2.5M91.3 186.8h2.5M91.3 189.4h2.5M91.3 191.9h2.5M91.3 194.4h2.5M91.3 197h2.5M91.3 199.5h2.5" fill="none" stroke="#870000" stroke-width=".25"/>
<path d="M83.6 184.3h7.7" fill="none" stroke="#008700" stroke-width=".25"/>
<circle cx="83.6" cy="184.3" r=".51" fill="#999"/>
<path d="M83.6 186.8h7.7" fill="none" stroke="#008700" stroke-width=".25"/>
<circle cx="83.6" cy="186.8" r=".51" fill="#999"/>
<path d="M83.6 189.4h7.7" fill="none" stroke="#008700" stroke-width=".25"/>
<circle cx="83.6" cy="189.4" r=".51" fill="#999"/>
<path d="M83.6 191.9h7.7" fill="none" stroke="#008700" stroke-width=".25"/>
<circle cx="83.6" cy="191.9" r=".51" fill="#999"/>
<path d="M83.6 194.4h7.7" fill="none" stroke="#008700" stroke-width=".25"/>
<circle cx="83.6" cy="194.4" r=".51" fill="#999"/>
<path d="M83.6 197h7.7" fill="none" stroke="#008700" stroke-width=".25"/>
<circle cx="83.6" cy="197" r=".51" fill="#999"/>
<path d="M83.6 199.5h7.7" fill="none" stroke="#008700" stroke-width=".25"/>
<circle cx="83.6" cy="199.5" r=".51" fill="#999"/>
<path d="M252.6 133.2v2.1" fill="none" stroke="#a10000" stroke-width=".25"/>
<path d="M252.6 138.3v2.5" fill="none" stroke="#870000" stroke-width=".25"/>
<circle cx="252.6" cy="140.8" r=".63" fill="#c00"/>
<path d="M250.6 136.3h4M252.6 136.3v2" fill="none" stroke="#a10000" stroke-width=".25"/>
<path d="M252.6 130.7v2.5" fill="none" stroke="#870000" stroke-width=".25"/>
<circle cx="252.6" cy="130.7" r=".63" fill="#c00"/>
<path d="M250.6 135.3h4" fill="none" stroke="#a10000" stroke-width=".25"/>
<path d="M62.1 172.6v35.6" fill="none" stroke="#000" stroke-width=".25"/>
<g font-size="5.9">
<text x="227.2" y="12">Multiplexer</text>
<text x="15.1" y="13.3">16_Sensor</text>
<text x="227.2" y="93.3">Connector_Flex</text>
<text x="6.2" y="179.6">Corner_Led</text>
<text x="77.3" y="179.6">Headers</text>
</g>
<g font-size="3.9">
<text x="185.6" y="168.9">sensor</text>
<text x="225.3" y="186.7">crusader01</text>
</g>
<g font-size="2.9">
<text x="238.4" y="165.9">Create at</text>
<text x="258.8" y="165.9">2025-08-24</text>
<text x="119" y="168.4">Schematic</text>
<text x="238.4" y="170.9">Update at</text>
<text x="258.8" y="170.9">2026-10-08</text>
<text x="119" y="176">Board</text>
<text x="184.7" y="176">sensor_12</text>
<text x="238.4" y="176">Page</text>
<text x="258.8" y="176">P1</text>
<text x="119" y="181.1">Drawn</text>
<text x="119" y="186.2">Reviewed</text>
<text x="180.6" y="196.3">Version</text>
<text x="203.9" y="196.3">Size</text>
<text x="245.6" y="196.3">Page 1 Total 1</text>
<text x="182.6" y="204">V1.0</text>
<text x="205" y="204">A4</text>
<text x="246.9" y="204">EasyEDA.com</text>
</g>
<g font-size="2" fill="#000080">
<text x="244.1" y="72.9">GND</text>
<text x="264.4" y="147.9">GND</text>
<text x="184.4" y="159.3">GND</text>
<text x="87.9" y="168.2">GND</text>
<text x="27.7" y="191">LED1</text>
<text x="27.7" y="205">LED2</text>
<text x="35.7" y="207.5">GND</text>
</g>
<g font-size="1.6" fill="#000080">
<text x="125.5" y="9.2">+5V</text>
<text x="147.2" y="17.1">U9</text>
<text x="28.9" y="18.1">+5V</text>
<text x="132" y="18.3">R15</text>
<text x="177.7" y="18.3">R19</text>
<text x="35.4" y="27.2">R1</text>
<text x="50.7" y="26">U1</text>
<text x="81.2" y="27.2">R7</text>
<text x="252.6" y="26">U17</text>
<text x="270.2" y="25.7">+5V</text>
<text x="147.2" y="34.8">U10</text>
<text x="178.9" y="36.1">R20</text>
<text x="50.7" y="43.7">U2</text>
<text x="82.4" y="45">R8</text>
<text x="129.4" y="53.9">R16</text>
<text x="147.2" y="52.6">U11</text>
<text x="178.9" y="53.9">R21</text>
<text x="32.9" y="62.8">R2</text>
<text x="50.7" y="61.5">U3</text>
<text x="82.4" y="62.8">R9</text>
<text x="147.2" y="70.4">U12</text>
<text x="178.9" y="71.7">R22</text>
<text x="50.7" y="79.3">U4</text>
<text x="82.4" y="80.6">R10</text>
<text x="129.4" y="89.5">R17</text>
<text x="147.2" y="88.2">U13</text>
<text x="178.9" y="89.5">R23</text>
<text x="32.9" y="98.3">R3</text>
<text x="50.7" y="97.1">U5</text>
<text x="82.4" y="98.3">R11</text>
<text x="147.2" y="106">U14</text>
<text x="178.9" y="107.2">R24</text>
<text x="269.1" y="112.3">CN1</text>
<text x="50.7" y="114.9">U6</text>
<text x="82.4" y="116.1">R12</text>
<text x="129.4" y="125">R18</text>
<text x="147.2" y="123.7">U15</text>
<text x="178.9" y="125">R25</text>
<text x="242.3" y="131.1">+5V</text>
<text x="32.9" y="133.9">R4</text>
<text x="50.7" y="132.6">U7</text>
<text x="82.4" y="133.9">R13</text>
<text x="256.4" y="135.2">C1</text>
<text x="147.2" y="141.5">U16</text>
<text x="178.9" y="142.8">R26</text>
<text x="50.7" y="150.4">U8</text>
<text x="82.4" y="151.7">R14</text>
<text x="16.1" y="180.6">+5V</text>
<text x="20.1" y="184.7">R5</text>
<text x="93.8" y="181.2">H2</text>
<text x="20.1" y="198.6">R6</text>
</g>
<g font-size="1.6" fill="#00f">
<text x="132" y="23.4">150</text>
<text x="177.7" y="23.4">47K</text>
<text x="248.8" y="23.4">74HCT4067PW-Q100J</text>
<text x="194.2" y="24.7">Y8</text>
<text x="242.4" y="28.5">C0</text>
<text x="35.4" y="32.3">150</text>
<text x="81.2" y="32.3">47K</text>
<text x="97.7" y="33.6">Y0</text>
<text x="147.2" y="32.3">QRE1113GR</text>
<text x="242.4" y="33.6">Y6</text>
<text x="242.4" y="31">Y7</text>
<text x="270.4" y="33.6">Y9</text>
<text x="270.4" y="31">Y8</text>
<text x="50.7" y="41.2">QRE1113GR</text>
<text x="178.9" y="41.2">47K</text>
<text x="242.4" y="36.1">Y5</text>
<text x="242.4" y="38.7">Y4</text>
<text x="242.4" y="41.2">Y3</text>
<text x="270.4" y="38.7">Y11</text>
<text x="270.4" y="36.1">Y10</text>
<text x="270.4" y="41.2">Y12</text>
<text x="194.2" y="43.7">Y9</text>
<text x="242.4" y="43.7">Y2</text>
<text x="242.4" y="46.3">Y1</text>
<text x="270.4" y="43.7">Y13</text>
<text x="270.4" y="46.3">Y14</text>
<text x="82.4" y="50.1">47K</text>
<text x="97.7" y="52.6">Y1</text>
<text x="147.2" y="50.1">QRE1113GR</text>
<text x="242.4" y="48.8">Y0</text>
<text x="242.4" y="53.9">S1</text>
<text x="242.4" y="51.4">S0</text>
<text x="270.4" y="48.8">Y15</text>
<text x="274.2" y="53.9">S2</text>
<text x="50.7" y="59">QRE1113GR</text>
<text x="129.4" y="59">150</text>
<text x="178.9" y="59">47K</text>
<text x="274.2" y="56.4">S3</text>
<text x="194.2" y="60.2">Y10</text>
<text x="32.9" y="67.9">150</text>
<text x="82.4" y="67.9">47K</text>
<text x="97.7" y="69.1">Y2</text>
<text x="147.2" y="67.9">QRE1113GR</text>
<text x="50.7" y="76.8">QRE1113GR</text>
<text x="178.9" y="76.8">47K</text>
<text x="194.2" y="78">Y11</text>
<text x="82.4" y="85.6">47K</text>
<text x="97.7" y="86.9">Y3</text>
<text x="147.2" y="85.6">QRE1113GR</text>
<text x="50.7" y="94.5">QRE1113GR</text>
<text x="129.4" y="94.5">150</text>
<text x="178.9" y="94.5">47K</text>
<text x="194.2" y="95.8">Y12</text>
<text x="32.9" y="103.4">150</text>
<text x="82.4" y="103.4">47K</text>
<text x="97.7" y="104.7">Y4</text>
<text x="147.2" y="103.4">QRE1113GR</text>
<text x="50.7" y="112.3">QRE1113GR</text>
<text x="178.9" y="112.3">47K</text>
<text x="194.2" y="113.6">Y13</text>
<text x="253.2" y="114.3">S3</text>
<text x="253.2" y="116.9">S2</text>
<text x="253.2" y="119.4">S1</text>
<text x="269.1" y="114.9">KH-CL1.0-H2.5-8PIN</text>
<text x="82.4" y="121.2">47K</text>
<text x="97.7" y="122.5">Y5</text>
<text x="147.2" y="121.2">QRE1113GR</text>
<text x="253.1" y="124.5">C0</text>
<text x="253.2" y="122">S0</text>
<text x="50.7" y="130.1">QRE1113GR</text>
<text x="129.4" y="130.1">150</text>
<text x="178.9" y="130.1">47K</text>
<text x="192.9" y="131.4">Y14</text>
<text x="256.4" y="137.7">1uF</text>
<text x="32.9" y="139">150</text>
<text x="82.4" y="139">47K</text>
<text x="96.4" y="140.3">Y6</text>
<text x="147.2" y="139">QRE1113GR</text>
<text x="50.7" y="147.9">QRE1113GR</text>
<text x="178.9" y="147.9">47K</text>
<text x="192.9" y="149.1">Y15</text>
<text x="82.4" y="156.8">47K</text>
<text x="96.4" y="158">Y7</text>
<text x="147.2" y="156.8">QRE1113GR</text>
<text x="50.7" y="165.7">QRE1113GR</text>
<text x="83.6" y="183.7">GND</text>
<text x="20.1" y="189.7">150</text>
<text x="83.6" y="186.2">S3</text>
<text x="83.6" y="188.8">S2</text>
<text x="83.6" y="191.3">S1</text>
<text x="83.6" y="193.9">S0</text>
<text x="83.6" y="196.4">C0</text>
<text x="20.1" y="203.7">150</text>
<text x="83.6" y="198.9">+5V</text>
</g>
<g font-size="1.6">
<text x="145.1" y="19.8">1</text>
<text x="166.2" y="19.8">4</text>
<text x="48.5" y="28.7">1</text>
<text x="69.7" y="28.7">4</text>
<text x="145.1" y="27.5">2</text>
<text x="166.2" y="27.5">3</text>
<text x="251.6" y="28.7">1</text>
<text x="265.4" y="28.7">24</text>
<text x="251.6" y="31.3">2</text>
<text x="251.6" y="33.8">3</text>
<text x="253.5" y="30">Z</text>
<text x="253.5" y="32.5">Y7</text>
<text x="253.5" y="35.1">Y6</text>
<text x="261.1" y="30">VCC</text>
<text x="262.5" y="35.1">Y9</text>
<text x="262.5" y="32.5">Y8</text>
<text x="265.4" y="33.8">22</text>
<text x="265.4" y="31.3">23</text>
<text x="48.5" y="36.4">2</text>
<text x="69.7" y="36.4">3</text>
<text x="145.1" y="37.6">1</text>
<text x="166.2" y="37.6">4</text>
<text x="251.6" y="36.4">4</text>
<text x="251.6" y="38.9">5</text>
<text x="251.6" y="41.4">6</text>
<text x="253.5" y="37.6">Y5</text>
<text x="253.5" y="40.2">Y4</text>
<text x="261.6" y="40.2">Y11</text>
<text x="261.6" y="37.6">Y10</text>
<text x="265.4" y="41.4">19</text>
<text x="265.4" y="38.9">20</text>
<text x="265.4" y="36.4">21</text>
<text x="48.5" y="46.5">1</text>
<text x="69.7" y="46.5">4</text>
<text x="145.1" y="45.2">2</text>
<text x="166.2" y="45.2">3</text>
<text x="251.6" y="44">7</text>
<text x="251.6" y="46.5">8</text>
<text x="253.5" y="42.7">Y3</text>
<text x="253.5" y="45.2">Y2</text>
<text x="253.5" y="47.8">Y1</text>
<text x="261.6" y="47.8">Y14</text>
<text x="261.6" y="45.2">Y13</text>
<text x="261.6" y="42.7">Y12</text>
<text x="265.4" y="46.5">17</text>
<text x="265.4" y="44">18</text>
<text x="250.7" y="51.6">10</text>
<text x="251.6" y="49.1">9</text>
<text x="253.5" y="50.3">Y0</text>
<text x="253.5" y="52.9">S0</text>
<text x="261.6" y="50.3">Y15</text>
<text x="262.5" y="52.9">E#</text>
<text x="265.4" y="51.6">15</text>
<text x="265.4" y="49.1">16</text>
<text x="48.5" y="54.1">2</text>
<text x="69.7" y="54.1">3</text>
<text x="145.1" y="55.4">1</text>
<text x="166.2" y="55.4">4</text>
<text x="250.7" y="54.1">11</text>
<text x="250.7" y="56.7">12</text>
<text x="253.5" y="55.4">S1</text>
<text x="253.5" y="57.9">GND</text>
<text x="262.5" y="57.9">S3</text>
<text x="262.5" y="55.4">S2</text>
<text x="265.4" y="56.7">13</text>
<text x="265.4" y="54.1">14</text>
<text x="48.5" y="64.3">1</text>
<text x="69.7" y="64.3">4</text>
<text x="145.1" y="63">2</text>
<text x="166.2" y="63">3</text>
<text x="48.5" y="71.9">2</text>
<text x="69.7" y="71.9">3</text>
<text x="145.1" y="73.2">1</text>
<text x="166.2" y="73.2">4</text>
<text x="48.5" y="82.1">1</text>
<text x="69.7" y="82.1">4</text>
<text x="145.1" y="80.8">2</text>
<text x="166.2" y="80.8">3</text>
<text x="48.5" y="89.7">2</text>
<text x="69.7" y="89.7">3</text>
<text x="145.1" y="91">1</text>
<text x="166.2" y="91">4</text>
<text x="48.5" y="99.9">1</text>
<text x="69.7" y="99.9">4</text>
<text x="145.1" y="98.6">2</text>
<text x="166.2" y="98.6">3</text>
<text x="48.5" y="107.5">2</text>
<text x="69.7" y="107.5">3</text>
<text x="145.1" y="108.7">1</text>
<text x="166.2" y="108.7">4</text>
<text x="259.2" y="112.6">1</text>
<text x="261.2" y="113.8">1</text>
<text x="265.7" y="110.7" transform="rotate(-90 265.7 110.7)">10</text>
<text x="267" y="113.5" transform="rotate(-90 267 113.5)">10</text>
<text x="48.5" y="117.6">1</text>
<text x="69.7" y="117.6">4</text>
<text x="145.1" y="116.4">2</text>
<text x="166.2" y="116.4">3</text>
<text x="259.2" y="115.1">2</text>
<text x="259.2" y="117.6">3</text>
<text x="261.2" y="116.4">2</text>
<text x="261.2" y="118.9">3</text>
<text x="48.5" y="125.3">2</text>
<text x="69.7" y="125.3">3</text>
<text x="259.2" y="120.2">4</text>
<text x="259.2" y="122.7">5</text>
<text x="259.2" y="125.3">6</text>
<text x="261.2" y="121.4">4</text>
<text x="261.2" y="124">5</text>
<text x="145.1" y="126.5">1</text>
<text x="166.2" y="126.5">4</text>
<text x="259.2" y="127.8">7</text>
<text x="259.2" y="130.3">8</text>
<text x="261.2" y="126.5">6</text>
<text x="261.2" y="129.1">7</text>
<text x="261.2" y="131.6">8</text>
<text x="48.5" y="135.4">1</text>
<text x="69.7" y="135.4">4</text>
<text x="145.1" y="134.1">2</text>
<text x="166.2" y="134.1">3</text>
<text x="265.7" y="134.7" transform="rotate(-90 265.7 134.7)">9</text>
<text x="267" y="132.8" transform="rotate(-90 267 132.8)">9</text>
<text x="48.5" y="143">2</text>
<text x="69.7" y="143">3</text>
<text x="145.1" y="144.3">1</text>
<text x="166.2" y="144.3">4</text>
<text x="48.5" y="153.2">1</text>
<text x="69.7" y="153.2">4</text>
<text x="145.1" y="151.9">2</text>
<text x="166.2" y="151.9">3</text>
<text x="48.5" y="160.8">2</text>
<text x="69.7" y="160.8">3</text>
<text x="92.8" y="183.9">1</text>
<text x="94.7" y="185.2">1</text>
<text x="92.8" y="186.5">2</text>
<text x="92.8" y="189">3</text>
<text x="92.8" y="191.6">4</text>
<text x="94.7" y="187.7">2</text>
<text x="94.7" y="190.3">3</text>
<text x="92.8" y="194.1">5</text>
<text x="92.8" y="196.6">6</text>
<text x="94.7" y="192.8">4</text>
<text x="94.7" y="195.4">5</text>
<text x="94.7" y="197.9">6</text>
<text x="92.8" y="199.2">7</text>
<text x="94.7" y="200.4">7</text>
</g>
</svg>
